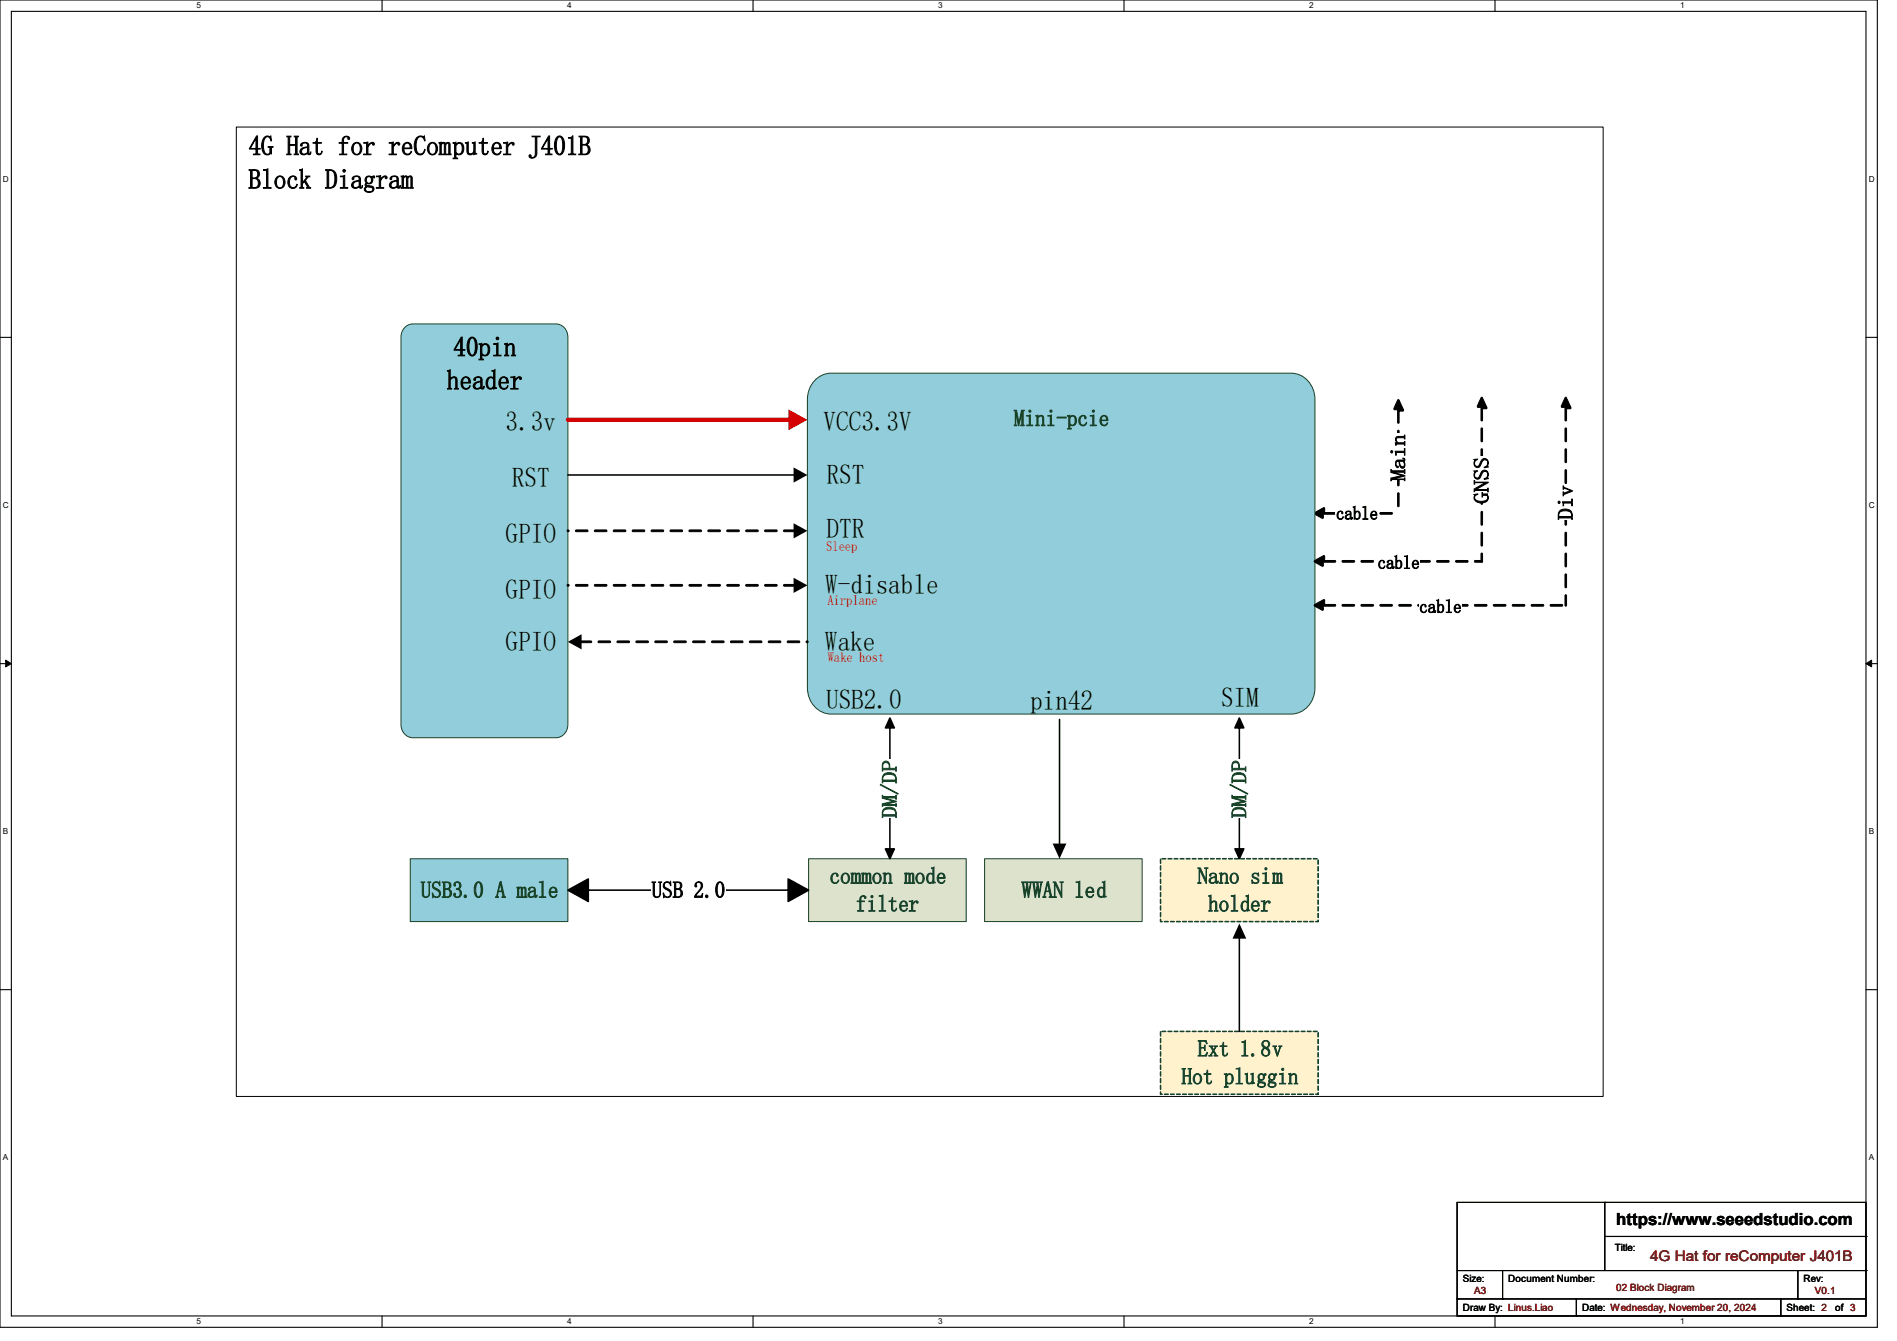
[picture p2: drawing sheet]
<svg xmlns="http://www.w3.org/2000/svg" width="297mm" height="210mm" viewBox="0 0 297 210" stroke-linecap="round" stroke-linejoin="round" font-family="sans-serif">
<g fill="none" stroke="#000" stroke-width=".17">
<path d="M0 0h293.9v207.9h-293.9zM1.8 1.8h290.3v204.3h-290.3zM59.8 0v1.8M117.9 0v1.8M176 0v1.8M234.1 0v1.8M0 52.8h1.8M292.1 52.8h1.8M0 103.9h1.8M292.1 103.9h1.8M0 155h1.8M292.1 155h1.8"/>
<path d="M59.8 206.1v1.8M117.9 206.1v1.8M176 206.1v1.8M234.1 206.1v1.8"/>
</g>
<path d="M.9 103.4l.9 .5-.9 .5zM292.1 103.9l.9-.5v1z" fill="#000"/>
<path d="M.9 103.4l.9 .5-.9 .5zM292.1 103.9l.9-.5v1z" fill="none" stroke="#000" stroke-width=".16"/>
<path d="M37 19.9h214v151.8h-214z" fill-rule="evenodd" fill="#fff"/>
<path d="M37 19.9h214v151.8h-214z" fill="none" stroke="#000" stroke-width=".16"/>
<path d="M126.6 134.5h24.7v9.8h-24.7z" fill-rule="evenodd" fill="#dde2cd"/>
<path d="M126.6 134.5h24.7v9.8h-24.7z" fill="none" stroke="#164326" stroke-width=".16"/>
<path d="M138.6 132.9h1.4l-.7 1.6zM139.3 112.4l-.7 1.6h1.4z" fill-rule="evenodd" fill="#000"/>
<path d="M139.3 112.4l.7 1.6h-1.4zM139.3 114v18.9zM138.6 132.9h1.4l-.7 1.6z" fill="none" stroke="#000" stroke-width=".25"/>
<path d="M137.4 118.9h3.9v9.1h-3.9z" fill-rule="evenodd" fill="#fff"/>
<path d="M205.9 80.4l1.4-.8v1.6z" fill="#000"/>
<path d="M206 80.2l1.2-.7 .2 .1v.6h-.2l-.1-.6 .2 .1-1.2 .7-.1-.1zM205.8 80.3h.1l1.2 .6 .1 .2-.2 .1-1.2-.7zM207.2 80.3h1.8l.1 .1-.1 .1h-1.7zM210.1 80.3h1.9l.1 .1-.1 .1h-1.8zM213.1 80.3h1.8l.1 .1-.1 .1h-1.7zM216.1 80.3h1.8l.1 .1-.1 .1h-1.7z" fill="#000"/>
<path d="M205.8 80.3h.1l1.2 .6 .1 .2-.2 .1-1.2-.7zM206 80.2l1.2-.7 .2 .1v.6h-.2l-.1-.6 .2 .1-1.2 .7-.1-.1zM207.2 80.3h1.8l.1 .1-.1 .1h-1.7zM210.1 80.3h1.9l.1 .1-.1 .1h-1.8zM213.1 80.3h1.8l.1 .1-.1 .1h-1.7zM216.1 80.3h1.8l.1 .1-.1 .1h-1.7z" fill="none" stroke="#000" stroke-width=".16"/>
<path d="M209.1 78.7h6.6v3.4h-6.6z" fill-rule="evenodd" fill="#fff"/>
<path d="M127.5 59.6a3.5 3.5 0 0 1 2.6-1.2h72a3.9 3.9 0 0 1 3.8 4.2v45.1a3.9 3.9 0 0 1-3.8 4.1h-72a3.9 3.9 0 0 1-3.7-4.1v-45.1a4.3 4.3 0 0 1 1.1-3z" fill-rule="evenodd" fill="#92cddc"/>
<path d="M127.5 59.6a3.5 3.5 0 0 1 2.6-1.2h72a3.9 3.9 0 0 1 3.8 4.2v45.1a3.9 3.9 0 0 1-3.8 4.1h-72a3.9 3.9 0 0 1-3.7-4.1v-45.1a4.3 4.3 0 0 1 1.1-3z" fill="none" stroke="#164326" stroke-width=".16"/>
<path d="M63.3 51.3l.8-.5 .5-.1h22.4a1.96 1.96 0 0 1 1.9 2.1v60.7a1.97 1.97 0 0 1-1.9 2h-22.4a1.97 1.97 0 0 1-1.8-2v-60.7v-.6z" fill-rule="evenodd" fill="#92cddc"/>
<path d="M63.3 51.3l.8-.5 .5-.1h22.4a1.96 1.96 0 0 1 1.9 2.1v60.7a1.97 1.97 0 0 1-1.9 2h-22.4a1.97 1.97 0 0 1-1.8-2v-60.7v-.6z" fill="none" stroke="#164326" stroke-width=".16"/>
<path d="M205.9 87.9l1.4-.8v1.6z" fill="#000"/>
<path d="M206 87.7l1.2-.7 .2 .1v.5l-.1 .1-.2-.1v-.5l.2 .2-1.2 .6-.1-.1zM205.8 87.8h.1l1.2 .6 .1 .2-.2 .1-1.2-.7zM207.2 87.8h1.8l.1 .1-.1 .1h-1.7zM210.1 87.8h1.9l.1 .1-.1 .1h-1.8zM213.1 87.8h1.8l.1 .1-.1 .1h-1.7zM216.1 87.8h1.8l.1 .1-.1 .1h-1.7zM219 87.8h1.8l.2 .1-.2 .1h-1.7zM222 87.8h1.8l.1 .1-.1 .1h-1.7zM225 87.8h1.8l.1 .1-.1 .1h-1.8zM227.9 87.8h1.8l.2 .1-.2 .1h-1.7zM230.9 87.8h1.1l.1 .1-.1 .1h-1z" fill="#000"/>
<path d="M205.8 87.8h.1l1.2 .6 .1 .2-.2 .1-1.2-.7zM206 87.7l1.2-.7 .2 .1v.5l-.1 .1-.2-.1v-.5l.2 .2-1.2 .6-.1-.1zM207.2 87.8h1.8l.1 .1-.1 .1h-1.7zM210.1 87.8h1.9l.1 .1-.1 .1h-1.8zM213.1 87.8h1.8l.1 .1-.1 .1h-1.7zM216.1 87.8h1.8l.1 .1-.1 .1h-1.7zM219 87.8h1.8l.2 .1-.2 .1h-1.7zM222 87.8h1.8l.1 .1-.1 .1h-1.7zM225 87.8h1.8l.1 .1-.1 .1h-1.8zM227.9 87.8h1.8l.2 .1-.2 .1h-1.7zM230.9 87.8h1.1l.1 .1-.1 .1h-1z" fill="none" stroke="#000" stroke-width=".16"/>
<path d="M215.6 85.7h6.6v4.4h-6.6z" fill-rule="evenodd" fill="#fff"/>
<path d="M205.9 94.8l1.4-.8v1.6z" fill="#000"/>
<path d="M206 94.6l1.2-.7 .2 .1v.6h-.2l-.1-.6 .2 .1-1.2 .7-.1-.1zM205.8 94.7h.1l1.2 .6 .1 .2-.2 .1-1.2-.7zM207.2 94.7h1.8l.1 .1-.1 .1h-1.7zM210.1 94.7h1.9l.1 .1-.1 .1h-1.8zM213.1 94.7h1.8l.1 .1-.1 .1h-1.7zM216.1 94.7h1.8l.1 .1-.1 .1h-1.7zM219 94.7h1.8l.2 .1-.2 .1h-1.7zM222 94.7h1.8l.1 .1-.1 .1h-1.7zM225 94.7h1.8l.1 .1-.1 .1h-1.8zM227.9 94.7h1.8l.2 .1-.2 .1h-1.7zM230.9 94.7h1.8l.1 .1-.1 .1h-1.7zM233.8 94.7h1.9l.1 .1-.1 .1h-1.8zM236.8 94.7h1.8l.1 .1-.1 .1h-1.7zM239.8 94.7h1.8l.1 .1-.1 .1h-1.8zM242.7 94.7h1.8l.2 .1-.2 .1h-1.7z" fill="#000"/>
<g fill="none" stroke="#000" stroke-width=".16">
<path d="M205.8 94.7h.1l1.2 .6 .1 .2-.2 .1-1.2-.7zM206 94.6l1.2-.7 .2 .1v.6h-.2l-.1-.6 .2 .1-1.2 .7-.1-.1zM207.2 94.7h1.8l.1 .1-.1 .1h-1.7zM210.1 94.7h1.9l.1 .1-.1 .1h-1.8zM213.1 94.7h1.8l.1 .1-.1 .1h-1.7zM216.1 94.7h1.8l.1 .1-.1 .1h-1.7zM219 94.7h1.8l.2 .1-.2 .1h-1.7zM222 94.7h1.8l.1 .1-.1 .1h-1.7zM225 94.7h1.8l.1 .1-.1 .1h-1.8zM227.9 94.7h1.8l.2 .1-.2 .1h-1.7zM230.9 94.7h1.8l.1 .1-.1 .1h-1.7zM233.8 94.7h1.9l.1 .1-.1 .1h-1.8z"/>
<path d="M236.8 94.7h1.8l.1 .1-.1 .1h-1.7zM239.8 94.7h1.8l.1 .1-.1 .1h-1.8zM242.7 94.7h1.8l.2 .1-.2 .1h-1.7z"/>
</g>
<path d="M222.1 92.6h6.7v4.4h-6.7z" fill-rule="evenodd" fill="#fff"/>
<path d="M218.9 62.7l.7 1.5h-1.4z" fill="#000"/>
<path d="M219 62.8l.1 .1 .6 1.3v.2l-.6-.1 .1-.2h.4l-.1 .2-.6-1.3zM218.8 62.6h.2v.2l-.6 1.3h-.1l-.1-.2zM218.8 64.2h.3v1.9l-.2 .2-.1-.2zM218.8 67.4l.3 .1v1.9l-.2 .2-.1-.2zM218.8 70.7l.3 .1v1.9l-.2 .1-.1-.1zM218.8 73.9l.3 .1v1.9l-.2 .2-.1-.2zM218.8 77.2l.3 .1v1.9l-.2 .1-.1-.1z" fill="#000"/>
<path d="M218.8 62.6h.2v.2l-.6 1.3h-.1l-.1-.2zM218.8 64.2h.3v1.9l-.2 .2-.1-.2zM218.8 67.4l.3 .1v1.9l-.2 .2-.1-.2zM218.8 70.7l.3 .1v1.9l-.2 .1-.1-.1zM218.8 73.9l.3 .1v1.9l-.2 .2-.1-.2zM218.8 77.2l.3 .1v1.9l-.2 .1-.1-.1zM219 62.8l.1 .1 .6 1.3v.2l-.6-.1 .1-.2h.4l-.1 .2-.6-1.3z" fill="none" stroke="#000" stroke-width=".16"/>
<path d="M217 67.9h3.9v7.3h-3.9z" fill-rule="evenodd" fill="#fff"/>
<path d="M232 62.3l.7 1.6h-1.4z" fill="#000"/>
<path d="M232 62.5h.2l.6 1.3-.1 .2h-.5l.1-.3h.4l-.1 .2-.6-1.3zM231.9 62.2l.2 .2-.6 1.3-.2 .1v-.2zM231.9 63.8l.2 .1v1.9l-.1 .1-.1-.1zM231.9 67.1h.2v2l-.1 .1-.1-.1zM231.9 70.3l.2 .1v1.9l-.1 .2-.1-.2zM231.9 73.6l.2 .1v1.9l-.1 .1-.1-.1zM231.9 76.9h.2v1.9l-.1 .2-.1-.2zM231.9 80.1l.2 .1v1.9l-.1 .2-.1-.2zM231.9 83.4l.2 .1v1.9l-.1 .1-.1-.1zM231.9 86.6l.2 .1v1.2l-.1 .1-.1-.1z" fill="#000"/>
<path d="M231.9 63.8l.2 .1v1.9l-.1 .1-.1-.1zM231.9 67.1h.2v2l-.1 .1-.1-.1zM231.9 70.3l.2 .1v1.9l-.1 .2-.1-.2zM231.9 73.6l.2 .1v1.9l-.1 .1-.1-.1zM231.9 76.9h.2v1.9l-.1 .2-.1-.2zM231.9 62.2l.2 .2-.6 1.3-.2 .1v-.2zM232 62.5h.2l.6 1.3-.1 .2h-.5l.1-.3h.4l-.1 .2-.6-1.3zM231.9 80.1l.2 .1v1.9l-.1 .2-.1-.2zM231.9 83.4l.2 .1v1.9l-.1 .1-.1-.1zM231.9 86.6l.2 .1v1.2l-.1 .1-.1-.1z" fill="none" stroke="#000" stroke-width=".16"/>
<path d="M230 71.5h4v7.3h-4z" fill-rule="evenodd" fill="#fff"/>
<path d="M245.1 62.3l.7 1.6h-1.4z" fill="#000"/>
<path d="M245.2 62.5h.2l.6 1.3-.1 .2h-.6l.1-.3h.4l-.1 .2-.6-1.3zM245.1 62.2l.2 .2-.6 1.3-.2 .1-.1-.2zM245.1 63.8l.2 .1v1.9l-.2 .1-.1-.1zM245.1 67.1h.2v2l-.2 .1-.1-.1zM245.1 70.3l.2 .1v1.9l-.2 .2-.1-.2zM245.1 73.6l.2 .1v1.9l-.2 .1-.1-.1zM245.1 76.9h.2v1.9l-.2 .2-.1-.2zM245.1 80.1l.2 .1v1.9l-.2 .2-.1-.2zM245.1 83.4l.2 .1v1.9l-.2 .1-.1-.1zM245.1 86.6l.2 .1v1.9l-.2 .2-.1-.2zM245.1 89.9l.2 .1v1.9l-.2 .1-.1-.1zM245.1 93.2l.2 .1v1.5l-.2 .1-.1-.1z" fill="#000"/>
<path d="M245.1 63.8l.2 .1v1.9l-.2 .1-.1-.1zM245.1 67.1h.2v2l-.2 .1-.1-.1zM245.1 70.3l.2 .1v1.9l-.2 .2-.1-.2zM245.1 73.6l.2 .1v1.9l-.2 .1-.1-.1zM245.1 76.9h.2v1.9l-.2 .2-.1-.2zM245.1 62.2l.2 .2-.6 1.3-.2 .1-.1-.2zM245.2 62.5h.2l.6 1.3-.1 .2h-.6l.1-.3h.4l-.1 .2-.6-1.3zM245.1 80.1l.2 .1v1.9l-.2 .2-.1-.2zM245.1 83.4l.2 .1v1.9l-.2 .1-.1-.1zM245.1 86.6l.2 .1v1.9l-.2 .2-.1-.2zM245.1 89.9l.2 .1v1.9l-.2 .1-.1-.1zM245.1 93.2l.2 .1v1.5l-.2 .1-.1-.1z" fill="none" stroke="#000" stroke-width=".16"/>
<path d="M243.2 75.8h3.9v5.5h-3.9z" fill-rule="evenodd" fill="#fff"/>
<path d="M64.2 134.5h24.7v9.8h-24.7z" fill-rule="evenodd" fill="#92cddc"/>
<path d="M64.2 134.5h24.7v9.8h-24.7z" fill="none" stroke="#164326" stroke-width=".16"/>
<path d="M88.9 139.4l3.2-1.8v3.6zM123.4 137.6v3.6l3.2-1.8z" fill-rule="evenodd" fill="#000"/>
<path d="M88.9 139.4l3.2-1.8v3.6zM92.1 139.4h31.3zM123.4 137.6l3.2 1.8-3.2 1.8z" fill="none" stroke="#000" stroke-width=".25"/>
<path d="M101.9 137.2h11.7v4.4h-11.7z" fill-rule="evenodd" fill="#fff"/>
<path d="M88.9 65.7h34.9" fill="none" stroke="#f00" stroke-width=".66"/>
<path d="M123.4 64.1l3 1.6-3 1.7z" fill="#f00"/>
<path d="M154.2 134.5h24.6v9.8h-24.6z" fill-rule="evenodd" fill="#dde2cd"/>
<path d="M154.2 134.5h24.6v9.8h-24.6z" fill="none" stroke="#164326" stroke-width=".16"/>
<path d="M88.9 74.4h35.6M165.9 112.7v19.7" fill="none" stroke="#000" stroke-width=".25"/>
<path d="M124.2 73.2l2.2 1.2-2.2 1.2zM124.2 81.9l2.2 1.2-2.2 1.2zM124.2 90.5l2.2 1.2-2.2 1.2zM88.9 100.5l2.2-1.2v2.4zM164.8 132.1h2.2l-1.1 2.4z" fill="#000"/>
<g fill="#000">
<path d="M122.7 83h1.8l.1 .1-.1 .2h-1.7zM119.7 83h1.9l.1 .1-.1 .2h-1.8zM116.8 83h1.8l.1 .1-.1 .2h-1.7zM113.8 83h1.8l.2 .1-.2 .2h-1.7zM110.9 83h1.8l.1 .1-.1 .2h-1.8zM107.9 83h1.8l.1 .1-.1 .2h-1.7zM104.9 83h1.8l.2 .1-.2 .2h-1.7zM102 83h1.8l.1 .1-.1 .2h-1.7zM99 83h1.8l.1 .1-.1 .2h-1.7zM96.1 83h1.8l.1 .1-.1 .2h-1.8zM93.1 83h1.8l.1 .1-.1 .2h-1.7zM90.1 83h1.8l.2 .1-.2 .2h-1.7zM88.8 83.1a.15 .15 0 0 1 .3 0 .15 .15 0 0 1-.3 0z"/>
<path d="M122.7 91.6l1.8-.1 .1 .2-.1 .1h-1.7zM119.7 91.6l1.9-.1 .1 .2-.1 .1h-1.8zM116.8 91.6l1.8-.1 .1 .2-.1 .1h-1.7zM113.8 91.6l1.8-.1 .2 .2-.2 .1h-1.7zM110.9 91.6l1.8-.1 .1 .2-.1 .1h-1.8zM107.9 91.6l1.8-.1 .1 .2-.1 .1h-1.7zM104.9 91.6l1.8-.1 .2 .2-.2 .1h-1.7zM102 91.6l1.8-.1 .1 .2-.1 .1h-1.7zM99 91.6l1.8-.1 .1 .2-.1 .1h-1.7zM96.1 91.6l1.8-.1 .1 .2-.1 .1h-1.8zM93.1 91.6l1.8-.1 .1 .2-.1 .1h-1.7zM90.1 91.6l1.8-.1 .2 .2-.2 .1h-1.7zM88.8 91.7a.15 .15 0 0 1 .3 0 .15 .15 0 0 1-.3 0z"/>
<path d="M90.7 100.4h1.8l.1 .1-.1 .1h-1.7zM93.7 100.4h1.8l.1 .1-.1 .1h-1.7zM96.6 100.4h1.8l.2 .1-.2 .1h-1.7zM99.6 100.4h1.8l.1 .1-.1 .1h-1.7zM102.6 100.4h1.8l.1 .1-.1 .1h-1.8zM105.5 100.4h1.8l.1 .1-.1 .1h-1.7zM108.5 100.4h1.8l.1 .1-.1 .1h-1.7zM111.4 100.4h1.8l.2 .1-.2 .1h-1.7zM114.4 100.4h1.8l.1 .1-.1 .1h-1.7zM117.4 100.4h1.8l.1 .1-.1 .1h-1.8zM120.3 100.4h1.8l.2 .1-.2 .1h-1.7zM123.3 100.4h1.8l.1 .1-.1 .1h-1.7zM126.2 100.5a.15 .15 0 0 1 .3 0 .15 .15 0 0 1-.3 0z"/>
</g>
<g fill="none" stroke="#000" stroke-width=".16">
<path d="M90.1 83h1.8l.2 .1-.2 .2h-1.7zM90.1 91.6l1.8-.1 .2 .2-.2 .1h-1.7zM93.1 83h1.8l.1 .1-.1 .2h-1.7zM93.1 91.6l1.8-.1 .1 .2-.1 .1h-1.7zM96.1 83h1.8l.1 .1-.1 .2h-1.8zM96.1 91.6l1.8-.1 .1 .2-.1 .1h-1.8zM99 83h1.8l.1 .1-.1 .2h-1.7zM99 91.6l1.8-.1 .1 .2-.1 .1h-1.7zM102 83h1.8l.1 .1-.1 .2h-1.7zM102 91.6l1.8-.1 .1 .2-.1 .1h-1.7zM104.9 83h1.8l.2 .1-.2 .2h-1.7zM104.9 91.6l1.8-.1 .2 .2-.2 .1h-1.7z"/>
<path d="M107.9 83h1.8l.1 .1-.1 .2h-1.7zM107.9 91.6l1.8-.1 .1 .2-.1 .1h-1.7zM110.9 83h1.8l.1 .1-.1 .2h-1.8zM110.9 91.6l1.8-.1 .1 .2-.1 .1h-1.8zM113.8 83h1.8l.2 .1-.2 .2h-1.7zM113.8 91.6l1.8-.1 .2 .2-.2 .1h-1.7zM116.8 83h1.8l.1 .1-.1 .2h-1.7zM116.8 91.6l1.8-.1 .1 .2-.1 .1h-1.7zM119.7 83h1.9l.1 .1-.1 .2h-1.8zM119.7 91.6l1.9-.1 .1 .2-.1 .1h-1.8zM122.7 83h1.8l.1 .1-.1 .2h-1.7zM122.7 91.6l1.8-.1 .1 .2-.1 .1h-1.7z"/>
<path d="M90.7 100.4h1.8l.1 .1-.1 .1h-1.7zM93.7 100.4h1.8l.1 .1-.1 .1h-1.7zM96.6 100.4h1.8l.2 .1-.2 .1h-1.7zM99.6 100.4h1.8l.1 .1-.1 .1h-1.7zM102.6 100.4h1.8l.1 .1-.1 .1h-1.8zM105.5 100.4h1.8l.1 .1-.1 .1h-1.7zM108.5 100.4h1.8l.1 .1-.1 .1h-1.7zM111.4 100.4h1.8l.2 .1-.2 .1h-1.7zM114.4 100.4h1.8l.1 .1-.1 .1h-1.7zM117.4 100.4h1.8l.1 .1-.1 .1h-1.8zM120.3 100.4h1.8l.2 .1-.2 .1h-1.7zM123.3 100.4h1.8l.1 .1-.1 .1h-1.7z"/>
<circle cx="88.9" cy="83.1" r=".15"/>
<circle cx="88.9" cy="91.7" r=".15"/>
<circle cx="126.4" cy="100.5" r=".15"/>
</g>
<path d="M181.7 134.5h24.7v9.8h-24.7z" fill-rule="evenodd" fill="#fff2cc"/>
<path d="M181.7 134.5v.7zM181.7 135.6v.7zM181.7 136.6v.7zM181.7 137.7v.7zM181.7 138.7v.7zM181.7 139.8v.6zM181.7 140.8v.7zM181.7 141.9v.6zM181.7 142.9v.7zM181.7 143.9v.4l.3 .1h-.3zM182.3 144.3h.6zM183.2 144.3h.7zM184.2 144.3h.6zM185.1 144.3h.7zM186.1 144.3h.6zM187 144.3h.7zM188 144.3h.6zM188.9 144.3h.7zM189.9 144.3h.6zM190.8 144.3h.6zM191.8 144.3h.6zM192.7 144.3h.6zM193.7 144.3h.6zM194.6 144.3h.6zM195.6 144.3h.6zM196.5 144.3h.6zM197.5 144.3h.6zM198.4 144.3h.6zM199.4 144.3h.6zM200.3 144.3h.6zM201.3 144.3h.6zM202.2 144.3h.6zM203.1 144.3h.7zM204.1 144.3h.6zM205 144.3h.7zM206 144.3h.3l.1-.2v.3zM206.3 143l.1 .7zM206.3 142l.1 .7zM206.3 140.9l.1 .7zM206.3 139.9l.1 .7zM206.3 138.9l.1 .6zM206.3 137.8l.1 .7zM206.3 136.8l.1 .6zM206.3 135.7l.1 .7zM206.3 134.7l.1 .7zM205.6 134.4l.6 .1zM204.7 134.4l.6 .1zM203.7 134.4l.6 .1zM202.8 134.4l.6 .1zM201.8 134.4l.6 .1zM200.9 134.4l.6 .1zM199.9 134.4l.6 .1zM199 134.4l.6 .1zM198 134.4l.6 .1zM197.1 134.4l.6 .1zM196.1 134.4l.7 .1zM195.2 134.4l.6 .1zM194.2 134.4l.7 .1zM193.3 134.4l.6 .1zM192.3 134.4l.7 .1zM191.4 134.4l.6 .1zM190.4 134.4l.7 .1zM189.5 134.4l.6 .1zM188.5 134.4l.7 .1zM187.6 134.4l.6 .1zM186.7 134.4l.6 .1zM185.7 134.4l.6 .1zM184.8 134.4l.6 .1zM183.8 134.4l.6 .1zM182.9 134.4l.6 .1zM181.9 134.4l.6 .1z" fill="#164326"/>
<g fill="none" stroke="#164326" stroke-width=".16">
<path d="M181.7 134.5v.7zM181.7 135.6v.7zM181.7 136.6v.7zM181.7 137.7v.7zM181.7 138.7v.7zM181.7 139.8v.6zM181.9 134.4l.6 .1zM182.9 134.4l.6 .1zM183.8 134.4l.6 .1zM184.8 134.4l.6 .1zM185.7 134.4l.6 .1zM186.7 134.4l.6 .1z"/>
<path d="M187.6 134.4l.6 .1zM188.5 134.4l.7 .1zM189.5 134.4l.6 .1zM190.4 134.4l.7 .1zM191.4 134.4l.6 .1zM192.3 134.4l.7 .1zM193.3 134.4l.6 .1zM194.2 134.4l.7 .1zM195.2 134.4l.6 .1zM196.1 134.4l.7 .1zM197.1 134.4l.6 .1zM198 134.4l.6 .1z"/>
<path d="M199 134.4l.6 .1zM199.9 134.4l.6 .1zM200.9 134.4l.6 .1zM201.8 134.4l.6 .1zM202.8 134.4l.6 .1zM203.7 134.4l.6 .1zM204.7 134.4l.6 .1zM205.6 134.4l.6 .1zM206.3 139.9l.1 .7zM206.3 138.9l.1 .6zM206.3 137.8l.1 .7zM206.3 136.8l.1 .6z"/>
<path d="M206.3 135.7l.1 .7zM206.3 134.7l.1 .7zM181.7 140.8v.7zM181.7 141.9v.6zM181.7 142.9v.7zM181.7 143.9v.4l.3 .1h-.3zM182.3 144.3h.6zM183.2 144.3h.7zM184.2 144.3h.6zM185.1 144.3h.7zM186.1 144.3h.6zM187 144.3h.7z"/>
<path d="M188 144.3h.6zM188.9 144.3h.7zM189.9 144.3h.6zM190.8 144.3h.6zM191.8 144.3h.6zM192.7 144.3h.6zM193.7 144.3h.6zM194.6 144.3h.6zM195.6 144.3h.6zM196.5 144.3h.6zM197.5 144.3h.6zM198.4 144.3h.6z"/>
<path d="M199.4 144.3h.6zM200.3 144.3h.6zM201.3 144.3h.6zM202.2 144.3h.6zM203.1 144.3h.7zM204.1 144.3h.6zM205 144.3h.7zM206 144.3h.3l.1-.2v.3zM206.3 143l.1 .7zM206.3 142l.1 .7zM206.3 140.9l.1 .7z"/>
</g>
<path d="M193.3 132.9h1.4l-.7 1.6zM194 112.4l-.7 1.6h1.4z" fill-rule="evenodd" fill="#000"/>
<path d="M194 112.4l.7 1.6h-1.4zM194 114v18.9zM193.3 132.9h1.4l-.7 1.6z" fill="none" stroke="#000" stroke-width=".25"/>
<path d="M192.1 118.9h3.9v9.1h-3.9z" fill-rule="evenodd" fill="#fff"/>
<path d="M181.7 161.5h24.7v9.9h-24.7z" fill-rule="evenodd" fill="#fff2cc"/>
<path d="M181.7 161.6v.7zM181.7 162.6v.7zM181.7 163.7v.6zM181.7 164.7v.7zM181.7 165.8v.6zM181.7 166.8v.7zM181.7 167.8v.7zM181.7 168.9v.7zM181.7 169.9v.7zM181.7 171v.3l.3 .1h-.3zM182.3 171.3l.6 .1zM183.2 171.3l.7 .1zM184.2 171.3l.6 .1zM185.1 171.3l.7 .1zM186.1 171.3l.6 .1zM187 171.3l.7 .1zM188 171.3l.6 .1zM188.9 171.3l.7 .1zM189.9 171.3l.6 .1zM190.8 171.3l.6 .1zM191.8 171.3l.6 .1zM192.7 171.3l.6 .1zM193.7 171.3l.6 .1zM194.6 171.3l.6 .1zM195.6 171.3l.6 .1zM196.5 171.3l.6 .1zM197.5 171.3l.6 .1zM198.4 171.3l.6 .1zM199.4 171.3l.6 .1zM200.3 171.3l.6 .1zM201.3 171.3l.6 .1zM202.2 171.3l.6 .1zM203.1 171.3l.7 .1zM204.1 171.3l.6 .1zM205 171.3l.7 .1zM206 171.3l.3 .1 .1-.3v.3zM206.3 170.1l.1 .7zM206.3 169l.1 .7zM206.3 168l.1 .7zM206.3 166.9l.1 .7zM206.3 165.9l.1 .7zM206.3 164.8l.1 .7zM206.3 163.8l.1 .7zM206.3 162.8l.1 .6zM206.3 161.7l.1 .7zM205.6 161.5h.6zM204.7 161.5h.6zM203.7 161.5h.6zM202.8 161.5h.6zM201.8 161.5h.6zM200.9 161.5h.6zM199.9 161.5h.6zM199 161.5h.6zM198 161.5h.6zM197.1 161.5h.6zM196.1 161.5h.7zM195.2 161.5h.6zM194.2 161.5h.7zM193.3 161.5h.6zM192.3 161.5h.7zM191.4 161.5h.6zM190.4 161.5h.7zM189.5 161.5h.6zM188.5 161.5h.7zM187.6 161.5h.6zM186.7 161.5h.6zM185.7 161.5h.6zM184.8 161.5h.6zM183.8 161.5h.6zM182.9 161.5h.6zM181.9 161.5h.6z" fill="#164326"/>
<g fill="none" stroke="#164326" stroke-width=".16">
<path d="M181.7 161.6v.7zM181.7 162.6v.7zM181.7 163.7v.6zM181.7 164.7v.7zM181.7 165.8v.6zM181.7 166.8v.7zM181.7 167.8v.7zM181.7 168.9v.7zM181.7 169.9v.7zM181.7 171v.3l.3 .1h-.3zM181.9 161.5h.6zM182.3 171.3l.6 .1z"/>
<path d="M182.9 161.5h.6zM183.2 171.3l.7 .1zM183.8 161.5h.6zM184.2 171.3l.6 .1zM184.8 161.5h.6zM185.1 171.3l.7 .1zM185.7 161.5h.6zM186.1 171.3l.6 .1zM186.7 161.5h.6zM187 171.3l.7 .1zM187.6 161.5h.6zM188 171.3l.6 .1z"/>
<path d="M188.5 161.5h.7zM188.9 171.3l.7 .1zM189.5 161.5h.6zM189.9 171.3l.6 .1zM190.4 161.5h.7zM190.8 171.3l.6 .1zM191.4 161.5h.6zM191.8 171.3l.6 .1zM192.3 161.5h.7zM192.7 171.3l.6 .1zM193.3 161.5h.6zM193.7 171.3l.6 .1z"/>
<path d="M194.2 161.5h.7zM194.6 171.3l.6 .1zM195.2 161.5h.6zM195.6 171.3l.6 .1zM196.1 161.5h.7zM196.5 171.3l.6 .1zM197.1 161.5h.6zM197.5 171.3l.6 .1zM198 161.5h.6zM198.4 171.3l.6 .1zM199 161.5h.6zM199.4 171.3l.6 .1z"/>
<path d="M199.9 161.5h.6zM200.3 171.3l.6 .1zM200.9 161.5h.6zM201.3 171.3l.6 .1zM201.8 161.5h.6zM202.2 171.3l.6 .1zM202.8 161.5h.6zM203.1 171.3l.7 .1zM203.7 161.5h.6zM204.1 171.3l.6 .1zM204.7 161.5h.6zM205 171.3l.7 .1z"/>
<path d="M205.6 161.5h.6zM206 171.3l.3 .1 .1-.3v.3zM206.3 170.1l.1 .7zM206.3 169l.1 .7zM206.3 168l.1 .7zM206.3 166.9l.1 .7zM206.3 165.9l.1 .7zM206.3 164.8l.1 .7zM206.3 163.8l.1 .7zM206.3 162.8l.1 .6zM206.3 161.7l.1 .7z"/>
</g>
<path d="M194 146.7v14.8" fill="none" stroke="#000" stroke-width=".25"/>
<path d="M194 144.6l1.1 2.4h-2.1z" fill="#000"/>
<g fill="none" stroke="#000" stroke-width=".17">
<path d="M228.1 188.3h64v17.8h-64zM228.1 199h64M235.2 199v4.4M251.2 188.3h.1M251.2 188.3v10.7M251.2 193.6h40.9M281.5 199v4.4M292.1 199h.1M292.1 193.6h.1M228.1 203.4h.1M228.1 203.4h64M235.2 203.4h.1"/>
<path d="M246.8 206.1h.1M246.8 203.4v2.7M278.8 206.1h.1M278.8 203.4v2.7M281.5 203.4h.1"/>
</g>
<g font-size="4.4">
<text x="38.9" y="24.3">4G Hat for reComputer J401B</text>
<text x="38.9" y="29.5">Block Diagram</text>
<text x="71" y="55.8">40pin</text>
<text x="69.9" y="61">header</text>
<text x="79.2" y="67.6">3.3v</text>
<text x="128.9" y="67.6">VCC3.3V</text>
<text x="80.1" y="76.3">RST</text>
<text x="129.4" y="75.9">RST</text>
<text x="79.2" y="85.1">GPIO</text>
<text x="129.4" y="84.2">DTR</text>
<text x="79.2" y="93.9">GPIO</text>
<text x="129.2" y="93">W-disable</text>
<text x="129.2" y="101.9">Wake</text>
<text x="79.2" y="102">GPIO</text>
<text x="129.3" y="111">USB2.0</text>
<text x="161.3" y="111.3">pin42</text>
<text x="191.2" y="110.7">SIM</text>
</g>
<g font-size="3.6" fill="#164326">
<text x="158.7" y="66.7">Mini-pcie</text>
<text x="65.9" y="140.6">USB3.0 A male</text>
<text x="129.9" y="138.4">common mode</text>
<text x="134" y="142.7">filter</text>
<text x="159.9" y="140.6">WWAN led</text>
<text x="187.5" y="138.4">Nano sim</text>
<text x="189.1" y="142.7">holder</text>
<text x="187.5" y="165.4">Ext 1.8v</text>
<text x="185" y="169.8">Hot pluggin</text>
</g>
<text font-size="3.6" x="102" y="140.6">USB 2.0</text>
<g font-size="3.3">
<text x="220" y="75.3" transform="rotate(-90 220 75.3)">Main</text>
<text x="233" y="78.9" transform="rotate(-90 233 78.9)">GNSS</text>
<text x="246.2" y="81.4" transform="rotate(-90 246.2 81.4)">Div</text>
</g>
<g font-size="3.3" fill="#164326">
<text x="140.4" y="128.1" transform="rotate(-90 140.4 128.1)">DM/DP</text>
<text x="195.1" y="128.1" transform="rotate(-90 195.1 128.1)">DM/DP</text>
</g>
<g font-size="2.9">
<text x="209.2" y="81.4">cable</text>
<text x="215.7" y="89.1">cable</text>
<text x="222.2" y="96">cable</text>
</g>
<text font-size="2.6" x="253" y="191.8">https://www.seeedstudio.com</text>
<text font-size="2.3" fill="#800000" x="258.4" y="197.5">4G Hat for reComputer J401B</text>
<g font-size="2.2" fill="#f00">
<text x="129.3" y="86.4">Sleep</text>
<text x="129.5" y="94.8">Airplane</text>
<text x="129.6" y="103.6">Wake host</text>
</g>
<g font-size="1.6">
<text x="252.8" y="196">Title:</text>
<text x="229" y="200.7">Size:</text>
<text x="236.1" y="200.7">Document Number:</text>
<text x="282.4" y="200.7">Rev:</text>
<text x="229" y="205.4">Draw By: Linus.Liao</text>
<text x="247.7" y="205.4">Date: Wednesday, November 20, 2024</text>
<text x="279.7" y="205.4">Sheet: 2</text>
<text x="287.3" y="205.4">of 3</text>
</g>
<g font-size="1.6" fill="#800000">
<text x="230.8" y="202.7">A3</text>
<text x="253" y="202.2">02 Block Diagram</text>
<text x="284.1" y="202.7">V0.1</text>
</g>
<g font-size="1.3">
<text x="30.8" y="1.3">5</text>
<text x="88.8" y="1.3">4</text>
<text x="146.9" y="1.3">3</text>
<text x="205" y="1.3">2</text>
<text x="263.1" y="1.3">1</text>
<text x=".5" y="28.4">D</text>
<text x="292.6" y="28.4">D</text>
<text x=".5" y="79.5">C</text>
<text x="292.6" y="79.5">C</text>
<text x=".5" y="130.6">B</text>
<text x="292.6" y="130.6">B</text>
<text x=".5" y="181.7">A</text>
<text x="292.6" y="181.7">A</text>
<text x="30.8" y="207.4">5</text>
<text x="88.8" y="207.4">4</text>
<text x="146.9" y="207.4">3</text>
<text x="205" y="207.4">2</text>
<text x="263.1" y="207.4">1</text>
</g>
</svg>
